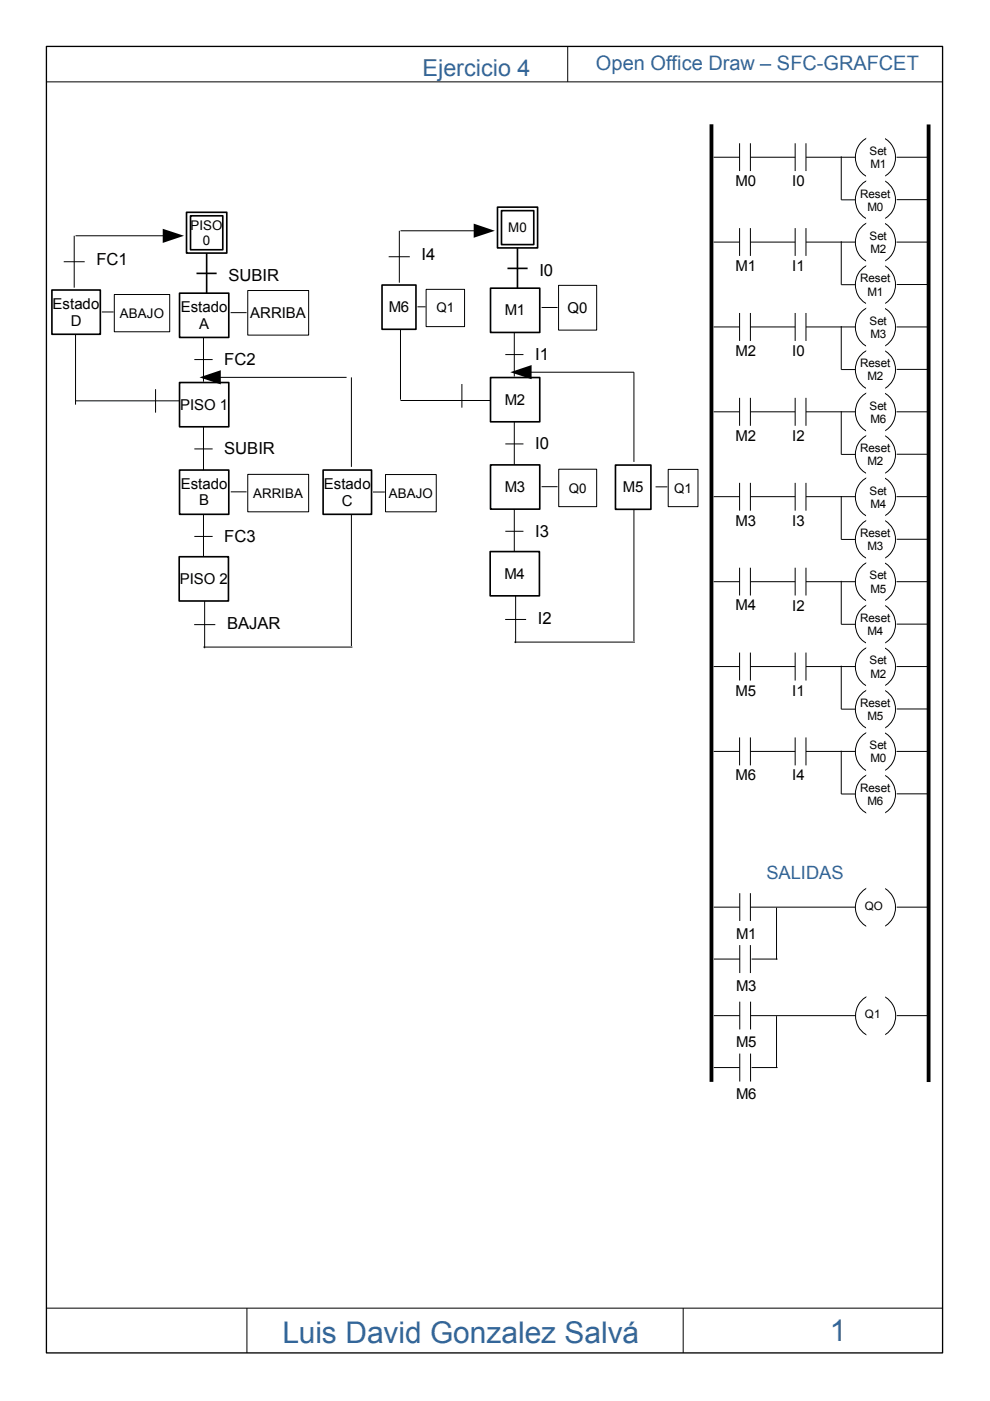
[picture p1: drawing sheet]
<svg xmlns="http://www.w3.org/2000/svg" width="210mm" height="297mm" viewBox="0 0 210 297" stroke-linecap="round" stroke-linejoin="round" font-family="sans-serif">
<path d="M9.8 17.4h190M120.4 9.8v7.6M9.8 277.4h190M52.4 277.4v9.4M144.9 277.4v9.4" fill="none" stroke="#000" stroke-width=".21"/>
<path d="M9.8 9.8h190v277h-190z" fill="none" stroke="#000" stroke-width=".28"/>
<path d="M41.7 58h4.2M43.8 53.7v8.6" fill="none" stroke="#000" stroke-width=".35"/>
<path d="M39.5 45h8.6v8.7h-8.6z" fill-rule="evenodd" fill="#fff"/>
<path d="M39.5 45h8.6v8.7h-8.6z" fill="none" stroke="#000" stroke-width=".35"/>
<path d="M40.4 45.8h6.8v7.2h-6.8z" fill-rule="evenodd" fill="#fff"/>
<path d="M40.4 45.8h6.8v7.2h-6.8z" fill="none" stroke="#000" stroke-width=".35"/>
<path d="M38.1 62.2h10.4v9.3h-10.4z" fill-rule="evenodd" fill="#fff"/>
<path d="M38.1 62.2h10.4v9.3h-10.4z" fill="none" stroke="#000" stroke-width=".35"/>
<path d="M41.2 76.2h3.9M43.1 71.5v9.4" fill="none" stroke="#000" stroke-width=".21"/>
<path d="M38.1 81.1h10.4v9.4h-10.4z" fill-rule="evenodd" fill="#fff"/>
<path d="M38.1 81.1h10.4v9.4h-10.4z" fill="none" stroke="#000" stroke-width=".35"/>
<path d="M41.2 95.2h3.9M43.1 90.5v9.4" fill="none" stroke="#000" stroke-width=".21"/>
<path d="M38.1 99.7h10.4v9.3h-10.4z" fill-rule="evenodd" fill="#fff"/>
<path d="M38.1 99.7h10.4v9.3h-10.4z" fill="none" stroke="#000" stroke-width=".35"/>
<g fill="none" stroke="#000" stroke-width=".21">
<path d="M151.3 33.3h5.5M156.8 30.4v5.9M159.1 33.3h9.5M159.1 30.4v5.9M168.6 30.4v5.9M170.9 33.3h10.5M170.9 30.4v5.9M182.8 30a4.3 4.3 0 0 1 5.5-.2 4.3 4.3 0 0 1 1.2 5.4 4.2 4.2 0 0 1-5.1 2.5 4.2 4.2 0 0 1-3-4.8l.3-1.4zM190.1 33.3h7M41.2 113.7h3.9M43.1 109v9.4M41.2 132.4h4.4"/>
<path d="M43.1 137.2h31.6M43.4 127.4v10"/>
</g>
<path d="M150.8 26.4v203M196.9 26.4v203" fill="none" stroke="#000" stroke-width=".81" stroke-linecap="butt"/>
<path d="M183.7 27.9h3.9v12.5h-3.9z" fill-rule="evenodd" fill="#fff"/>
<path d="M182.8 39a4.3 4.3 0 0 1 5.5-.2 4.3 4.3 0 0 1 1.2 5.4 4.3 4.3 0 0 1-5.3 2.4 4.3 4.3 0 0 1-2.8-5.2l.5-1.3zM190.1 42.3h7" fill="none" stroke="#000" stroke-width=".21"/>
<path d="M183.7 36.9h4v12.5h-4z" fill-rule="evenodd" fill="#fff"/>
<path d="M178.4 33.2v9.2h3" fill="none" stroke="#000" stroke-width=".21"/>
<path d="M183.7 45.9h3.9v12.5h-3.9z" fill-rule="evenodd" fill="#fff"/>
<path d="M151.3 51.3h5.5M156.8 48.4v5.9M159.1 51.3h9.5M159.1 48.4v5.9M168.6 48.4v5.9M170.9 51.3h10.5M170.9 48.4v5.9M182.8 48a4.3 4.3 0 0 1 5.5-.2 4.3 4.3 0 0 1 1.2 5.4 4.3 4.3 0 0 1-5.3 2.4 4.3 4.3 0 0 1-2.8-5.2l.5-1.3zM190.1 51.3h7" fill="none" stroke="#000" stroke-width=".21"/>
<path d="M183.7 45.9h3.9v12.4h-3.9z" fill-rule="evenodd" fill="#fff"/>
<path d="M182.8 57a4.3 4.3 0 0 1 5.5-.2 4.3 4.3 0 0 1 1.2 5.4 4.3 4.3 0 0 1-5.3 2.4 4.3 4.3 0 0 1-2.8-5.2l.5-1.3zM190.1 60.3h7" fill="none" stroke="#000" stroke-width=".21"/>
<path d="M183.7 54.9h4v12.4h-4z" fill-rule="evenodd" fill="#fff"/>
<path d="M178.4 51.2v9.2h3M151.3 69.3h5.5M156.8 66.4v5.9M159.1 69.3h9.5M159.1 66.4v5.9M168.6 66.4v5.9M170.9 69.3h10.5M170.9 66.4v5.9M182.8 66a4.3 4.3 0 0 1 5.5-.2 4.3 4.3 0 0 1 1.2 5.4 4.2 4.2 0 0 1-5.1 2.5 4.2 4.2 0 0 1-3-4.8l.5-1.8zM190.1 69.3h7" fill="none" stroke="#000" stroke-width=".21"/>
<path d="M183.7 63.9h3.9v12.5h-3.9z" fill-rule="evenodd" fill="#fff"/>
<path d="M182.8 75a4.3 4.3 0 0 1 5.5-.2 4.3 4.3 0 0 1 1.2 5.4 4.3 4.3 0 0 1-5.3 2.4 4.3 4.3 0 0 1-2.8-5.2l.5-1.3zM190.1 78.3h7" fill="none" stroke="#000" stroke-width=".21"/>
<path d="M183.7 72.8h4v12.6h-4z" fill-rule="evenodd" fill="#fff"/>
<path d="M178.4 69.1v9.3h3" fill="none" stroke="#000" stroke-width=".21"/>
<path d="M183.7 81.9h3.9v12.5h-3.9z" fill-rule="evenodd" fill="#fff"/>
<path d="M151.3 87.3h5.5M156.8 84.3v6M159.1 87.3h9.5M159.1 84.3v6M168.6 84.3v6M170.9 87.3h10.5M170.9 84.3v6M182.8 84a4.3 4.3 0 0 1 5.5-.2 4.3 4.3 0 0 1 1.2 5.4 4.2 4.2 0 0 1-5.1 2.5 4.2 4.2 0 0 1-3-4.8l.3-1.4zM190.1 87.3h7" fill="none" stroke="#000" stroke-width=".21"/>
<path d="M183.7 81.8h3.9v12.6h-3.9z" fill-rule="evenodd" fill="#fff"/>
<path d="M182.8 93a4.3 4.3 0 0 1 5.5-.2 4.3 4.3 0 0 1 1.2 5.4 4.2 4.2 0 0 1-5.1 2.5 4.2 4.2 0 0 1-3-4.8l.3-1.4zM190.1 96.3h7" fill="none" stroke="#000" stroke-width=".21"/>
<path d="M183.7 90.9h4v12.5h-4z" fill-rule="evenodd" fill="#fff"/>
<path d="M178.4 87.2v9.1h3M151.3 105.3h5.5M156.8 102.4v5.9M159.1 105.3h9.5M159.1 102.4v5.9M168.6 102.4v5.9M170.9 105.3h10.5M170.9 102.4v5.9M182.8 102a4.3 4.3 0 0 1 5.5-.2 4.3 4.3 0 0 1 1.2 5.4 4.2 4.2 0 0 1-5.1 2.5 4.2 4.2 0 0 1-3-4.8l.3-1.4zM190.1 105.3h7" fill="none" stroke="#000" stroke-width=".21"/>
<path d="M183.7 99.9h3.9v12.5h-3.9z" fill-rule="evenodd" fill="#fff"/>
<path d="M182.8 111a4.3 4.3 0 0 1 5.5-.2 4.3 4.3 0 0 1 1.2 5.4 4.3 4.3 0 0 1-5.3 2.4 4.3 4.3 0 0 1-2.8-5.2l.5-1.3zM190.1 114.3h7" fill="none" stroke="#000" stroke-width=".21"/>
<path d="M183.7 108.9h4v12.5h-4z" fill-rule="evenodd" fill="#fff"/>
<path d="M178.4 105.2v9.2h3M151.3 192.3h5.5M156.8 189.4v5.9M159.1 189.4v5.9M159.1 192.3h22.2M182.8 189a4.3 4.3 0 0 1 5.1-.5 4.3 4.3 0 0 1 1.9 4.8 4.2 4.2 0 0 1-4.7 3.6 4.2 4.2 0 0 1-3.7-4.5 4.8 4.8 0 0 1 1.4-3.4zM190.1 192.3h7" fill="none" stroke="#000" stroke-width=".21"/>
<path d="M183.7 185.9h4v12.5h-4z" fill-rule="evenodd" fill="#fff"/>
<path d="M164.6 192.4v11M151.3 203.3h5.5M156.8 200.4v5.9M159.1 200.4v5.9M159.3 203.3h5.6" fill="none" stroke="#000" stroke-width=".21"/>
<path d="M38 118h10.4v9.4h-10.4z" fill-rule="evenodd" fill="#fff"/>
<path d="M38 118h10.4v9.4h-10.4z" fill="none" stroke="#000" stroke-width=".35"/>
<path d="M48.9 66.3h3.4" fill="none" stroke="#000" stroke-width=".21"/>
<path d="M52.5 61.6h12.9v9.4h-12.9z" fill-rule="evenodd" fill="#fff"/>
<path d="M52.5 61.6h12.9v9.4h-12.9zM48.9 104.3h3.4" fill="none" stroke="#000" stroke-width=".21"/>
<path d="M52.5 100.6h12.9v7.9h-12.9z" fill-rule="evenodd" fill="#fff"/>
<path d="M52.5 100.6h12.9v7.9h-12.9z" fill="none" stroke="#000" stroke-width=".21"/>
<path d="M68.5 99.7h10.3v9.3h-10.3z" fill-rule="evenodd" fill="#fff"/>
<path d="M68.5 99.7h10.3v9.3h-10.3z" fill="none" stroke="#000" stroke-width=".35"/>
<path d="M79.1 104.3h2.5" fill="none" stroke="#000" stroke-width=".21"/>
<path d="M81.7 100.6h10.8v7.9h-10.8z" fill-rule="evenodd" fill="#fff"/>
<path d="M16 85h22M33 82.5v5M46.6 80h26.9M74.5 80v19M74.5 109v28M81.7 100.6h10.8v7.9h-10.8z" fill="none" stroke="#000" stroke-width=".21"/>
<path d="M42.3 80l4.5-1.5v3z" fill="#000"/>
<path d="M11 61.5h10.3v9.4h-10.3z" fill-rule="evenodd" fill="#fff"/>
<path d="M11 61.5h10.3v9.4h-10.3z" fill="none" stroke="#000" stroke-width=".35"/>
<path d="M21.6 66.1h2.5" fill="none" stroke="#000" stroke-width=".21"/>
<path d="M24.2 62.4h11.8v7.9h-11.8z" fill-rule="evenodd" fill="#fff"/>
<path d="M13.5 55.5h4.5M15.7 50v11M16 50h18.7M16 71v14.8M24.2 62.4h11.8v7.9h-11.8z" fill="none" stroke="#000" stroke-width=".21"/>
<path d="M34.5 48.5l4.5 1.5-4.5 1.5z" fill="#000"/>
<path d="M107.6 56.9h4.3M109.7 52.6v8.6" fill="none" stroke="#000" stroke-width=".35"/>
<path d="M105.5 43.9h8.5v8.7h-8.5z" fill-rule="evenodd" fill="#fff"/>
<path d="M105.5 43.9h8.5v8.7h-8.5z" fill="none" stroke="#000" stroke-width=".35"/>
<path d="M106.3 44.7h6.9v7.2h-6.9z" fill-rule="evenodd" fill="#fff"/>
<path d="M106.3 44.7h6.9v7.2h-6.9z" fill="none" stroke="#000" stroke-width=".35"/>
<path d="M104 61.1h10.4v9.4h-10.4z" fill-rule="evenodd" fill="#fff"/>
<path d="M104 61.1h10.4v9.4h-10.4z" fill="none" stroke="#000" stroke-width=".35"/>
<path d="M107.1 75.2h3.9M109 70.5v9.3" fill="none" stroke="#000" stroke-width=".21"/>
<path d="M104 80h10.4v9.4h-10.4z" fill-rule="evenodd" fill="#fff"/>
<path d="M104 80h10.4v9.4h-10.4z" fill="none" stroke="#000" stroke-width=".35"/>
<path d="M107.1 94.1h3.9M109 89.4v9.4" fill="none" stroke="#000" stroke-width=".21"/>
<path d="M104 98.6h10.4v9.3h-10.4z" fill-rule="evenodd" fill="#fff"/>
<path d="M104 98.6h10.4v9.3h-10.4z" fill="none" stroke="#000" stroke-width=".35"/>
<path d="M107.1 112.6h3.9M109 107.9v9.4M107.1 131.3h4.4M109 136.1h25.6M109.3 126.4v9.9" fill="none" stroke="#000" stroke-width=".21"/>
<path d="M103.9 116.9h10.5v9.4h-10.5z" fill-rule="evenodd" fill="#fff"/>
<path d="M103.9 116.9h10.5v9.4h-10.5z" fill="none" stroke="#000" stroke-width=".35"/>
<path d="M114.8 65.2h3.4" fill="none" stroke="#000" stroke-width=".21"/>
<path d="M118.4 60.5h8.1v9.5h-8.1z" fill-rule="evenodd" fill="#fff"/>
<path d="M118.4 60.5h8.1v9.5h-8.1zM114.8 103.2h3.4" fill="none" stroke="#000" stroke-width=".21"/>
<path d="M118.5 99.5h8v7.9h-8z" fill-rule="evenodd" fill="#fff"/>
<path d="M118.5 99.5h8v7.9h-8z" fill="none" stroke="#000" stroke-width=".21"/>
<path d="M130.5 98.6h7.5v9.4h-7.5z" fill-rule="evenodd" fill="#fff"/>
<path d="M130.5 98.6h7.5v9.4h-7.5z" fill="none" stroke="#000" stroke-width=".35"/>
<path d="M139 103.2h2.5" fill="none" stroke="#000" stroke-width=".21"/>
<path d="M141.7 99.5h6.3v7.9h-6.3z" fill-rule="evenodd" fill="#fff"/>
<path d="M112.5 78.9h21.9v19M84.9 84.9h19M97.9 81.4v5M141.7 99.5h6.3v7.9h-6.3zM134.4 107.9v28" fill="none" stroke="#000" stroke-width=".21"/>
<path d="M108.2 78.9l4.5-1.5v3z" fill="#000"/>
<path d="M81 60.4h7.2v9.4h-7.2z" fill-rule="evenodd" fill="#fff"/>
<path d="M81 60.4h7.2v9.4h-7.2z" fill="none" stroke="#000" stroke-width=".35"/>
<path d="M88.5 65.1h1.7" fill="none" stroke="#000" stroke-width=".21"/>
<path d="M90.3 61.3h8.2v8h-8.2z" fill-rule="evenodd" fill="#fff"/>
<path d="M82.4 54.4h4.5M84.7 48.9v11M84.9 48.9h15.7M84.9 69.9v14.8M90.3 61.3h8.2v8h-8.2zM151.3 215.3h5.5M156.8 212.4v5.9M159.1 215.3h22.3M159.1 212.4v5.9M182.8 212a4.3 4.3 0 0 1 5.5-.2 4.3 4.3 0 0 1 1.2 5.4 4.2 4.2 0 0 1-5.1 2.5 4.2 4.2 0 0 1-3-4.8l.6-1.8zM190.1 215.3h7" fill="none" stroke="#000" stroke-width=".21"/>
<path d="M100.4 47.4l4.5 1.5-4.5 1.5z" fill="#000"/>
<path d="M183.7 208.9h4v12.5h-4z" fill-rule="evenodd" fill="#fff"/>
<g fill="none" stroke="#000" stroke-width=".21">
<path d="M151.3 123.3h5.5M156.8 120.4v5.9M159.1 120.4v5.9M159.1 123.3h9.5M168.6 120.4v5.9M170.9 123.3h10.5M170.9 120.4v5.9M182.8 120a4.3 4.3 0 0 1 5.5-.2 4.3 4.3 0 0 1 1.2 5.4 4.3 4.3 0 0 1-5.3 2.4 4.3 4.3 0 0 1-2.8-5.2l.5-1.3zM190.1 123.3h7M164.6 215.4v11M151.3 226.3h5.5M156.8 223.4v5.9"/>
<path d="M159.1 223.4v5.9M159.3 226.3h5.6"/>
</g>
<path d="M183.7 117.9h3.9v12.5h-3.9z" fill-rule="evenodd" fill="#fff"/>
<path d="M182.8 129a4.3 4.3 0 0 1 5.5-.2 4.3 4.3 0 0 1 1.2 5.4 4.3 4.3 0 0 1-5.3 2.4 4.3 4.3 0 0 1-2.8-5.2l.5-1.3zM190.1 132.3h7" fill="none" stroke="#000" stroke-width=".21"/>
<path d="M183.7 126.9h4v12.4h-4z" fill-rule="evenodd" fill="#fff"/>
<path d="M178.4 123.2v9.2h3" fill="none" stroke="#000" stroke-width=".21"/>
<path d="M183.7 135.9h3.9v12.5h-3.9z" fill-rule="evenodd" fill="#fff"/>
<path d="M156.8 138.4v5.9M159.1 138.4v5.9M168.6 138.4v5.9M170.9 138.4v5.9M182.8 138a4.3 4.3 0 0 1 5.5-.2 4.3 4.3 0 0 1 1.2 5.4 4.2 4.2 0 0 1-5.1 2.5 4.2 4.2 0 0 1-3-4.8l.5-1.8zM151.3 141.3h5.5M159.1 141.3h9.5M170.9 141.3h10.5M190.1 141.3h7" fill="none" stroke="#000" stroke-width=".21"/>
<path d="M183.7 135.9h3.9v12.4h-3.9z" fill-rule="evenodd" fill="#fff"/>
<path d="M182.8 147a4.3 4.3 0 0 1 5.5-.2 4.3 4.3 0 0 1 1.2 5.4 4.3 4.3 0 0 1-5.3 2.4 4.3 4.3 0 0 1-2.8-5.2l.5-1.3zM190.1 150.3h7" fill="none" stroke="#000" stroke-width=".21"/>
<path d="M183.7 144.9h4v12.5h-4z" fill-rule="evenodd" fill="#fff"/>
<path d="M151.3 159.3h5.5M156.8 156.4v5.9M159.1 159.3h9.5M159.1 156.4v5.9M168.6 156.4v5.9M170.9 159.3h10.5M170.9 156.4v5.9M178.4 141.1v9.3h3M182.8 156a4.3 4.3 0 0 1 5.5-.2 4.3 4.3 0 0 1 1.2 5.4 4.3 4.3 0 0 1-5.3 2.4 4.3 4.3 0 0 1-2.8-5.2l.5-1.3zM190.1 159.3h7" fill="none" stroke="#000" stroke-width=".21"/>
<path d="M183.7 153.8h3.9v12.6h-3.9z" fill-rule="evenodd" fill="#fff"/>
<path d="M182.8 165a4.3 4.3 0 0 1 5.5-.2 4.3 4.3 0 0 1 1.2 5.4 4.2 4.2 0 0 1-5.1 2.5 4.2 4.2 0 0 1-3-4.8l.3-1.4zM190.1 168.3h7" fill="none" stroke="#000" stroke-width=".21"/>
<path d="M183.7 162.9h4v12.5h-4z" fill-rule="evenodd" fill="#fff"/>
<path d="M178.4 159.2v9.1h3" fill="none" stroke="#000" stroke-width=".21"/>
<g font-size="6.3" fill="#369">
<text x="59.9" y="284.8">Luis David Gonzalez Salvá</text>
<text x="176" y="284.3">1</text>
</g>
<text font-size="4.9" fill="#369" x="89.6" y="16.1">Ejercicio 4</text>
<text font-size="4.2" fill="#369" x="126.4" y="14.9">Open Office Draw – SFC-GRAFCET</text>
<text font-size="3.9" fill="#369" x="162.5" y="186.4">SALIDAS</text>
<g font-size="3.5">
<text x="20.5" y="56.1">FC1</text>
<text x="48.4" y="59.5">SUBIR</text>
<text x="89.4" y="55">I4</text>
<text x="114.4" y="58.5">I0</text>
<text x="47.6" y="77.4">FC2</text>
<text x="113.5" y="76.3">I1</text>
<text x="113.5" y="95.3">I0</text>
<text x="47.6" y="96.3">SUBIR</text>
<text x="113.5" y="113.8">I3</text>
<text x="47.6" y="114.9">FC3</text>
<text x="48.2" y="133.4">BAJAR</text>
<text x="114.1" y="132.3">I2</text>
</g>
<g font-size="3.2">
<text x="156" y="39.4">M0</text>
<text x="168" y="39.5">I0</text>
<text x="156" y="57.5">M1</text>
<text x="168" y="57.5">I1</text>
<text x="11.1" y="65.5">Estado</text>
<text x="15" y="69">D</text>
<text x="38.3" y="66.2">Estado</text>
<text x="42.2" y="69.7">A</text>
<text x="53.1" y="67.4">ARRIBA</text>
<text x="82.4" y="66.2">M6</text>
<text x="107" y="66.9">M1</text>
<text x="120.3" y="66.3">Q0</text>
<text x="156" y="75.5">M2</text>
<text x="168" y="75.5">I0</text>
<text x="38.2" y="86.9">PISO 1</text>
<text x="107" y="85.8">M2</text>
<text x="156" y="93.5">M2</text>
<text x="168" y="93.5">I2</text>
<text x="38.3" y="103.6">Estado</text>
<text x="42.2" y="107.2">B</text>
<text x="68.7" y="103.7">Estado</text>
<text x="72.5" y="107.2">C</text>
<text x="107" y="104.4">M3</text>
<text x="132.1" y="104.4">M5</text>
<text x="156" y="111.4">M3</text>
<text x="168" y="111.4">I3</text>
<text x="38.1" y="123.8">PISO 2</text>
<text x="107" y="122.7">M4</text>
<text x="156" y="129.4">M4</text>
<text x="168" y="129.5">I2</text>
<text x="156" y="147.5">M5</text>
<text x="168" y="147.5">I1</text>
<text x="156" y="165.5">M6</text>
<text x="168" y="165.5">I4</text>
<text x="156.1" y="199">M1</text>
<text x="156.1" y="210">M3</text>
<text x="156.1" y="222">M5</text>
<text x="156.1" y="233">M6</text>
</g>
<g font-size="2.8">
<text x="40.4" y="48.7">PISO</text>
<text x="43" y="51.9">0</text>
<text x="107.8" y="49.2">M0</text>
<text x="25.4" y="67.3">ABAJO</text>
<text x="92.5" y="66.3">Q1</text>
<text x="53.7" y="105.5">ARRIBA</text>
<text x="82.4" y="105.5">ABAJO</text>
<text x="120.6" y="104.4">Q0</text>
<text x="142.9" y="104.4">Q1</text>
</g>
<g font-size="2.5">
<text x="184.4" y="32.8">Set</text>
<text x="184.5" y="35.6">M1</text>
<text x="182.4" y="41.9">Reset</text>
<text x="183.9" y="44.7">M0</text>
<text x="184.4" y="50.8">Set</text>
<text x="184.5" y="53.7">M2</text>
<text x="182.4" y="59.9">Reset</text>
<text x="183.9" y="62.7">M1</text>
<text x="184.4" y="68.9">Set</text>
<text x="184.5" y="71.6">M3</text>
<text x="182.4" y="77.9">Reset</text>
<text x="183.9" y="80.6">M2</text>
<text x="184.4" y="86.9">Set</text>
<text x="184.5" y="89.6">M6</text>
<text x="182.4" y="95.8">Reset</text>
<text x="183.9" y="98.6">M2</text>
<text x="184.4" y="104.8">Set</text>
<text x="184.5" y="107.6">M4</text>
<text x="182.4" y="113.9">Reset</text>
<text x="183.9" y="116.7">M3</text>
<text x="184.4" y="122.8">Set</text>
<text x="184.5" y="125.6">M5</text>
<text x="182.4" y="131.9">Reset</text>
<text x="183.9" y="134.7">M4</text>
<text x="184.4" y="140.9">Set</text>
<text x="184.5" y="143.7">M2</text>
<text x="182.4" y="149.9">Reset</text>
<text x="183.9" y="152.6">M5</text>
<text x="184.4" y="158.9">Set</text>
<text x="184.5" y="161.6">M0</text>
<text x="182.4" y="167.9">Reset</text>
<text x="183.9" y="170.6">M6</text>
<text x="183.4" y="192.9">QO</text>
<text x="183.4" y="215.9">Q1</text>
</g>
</svg>
